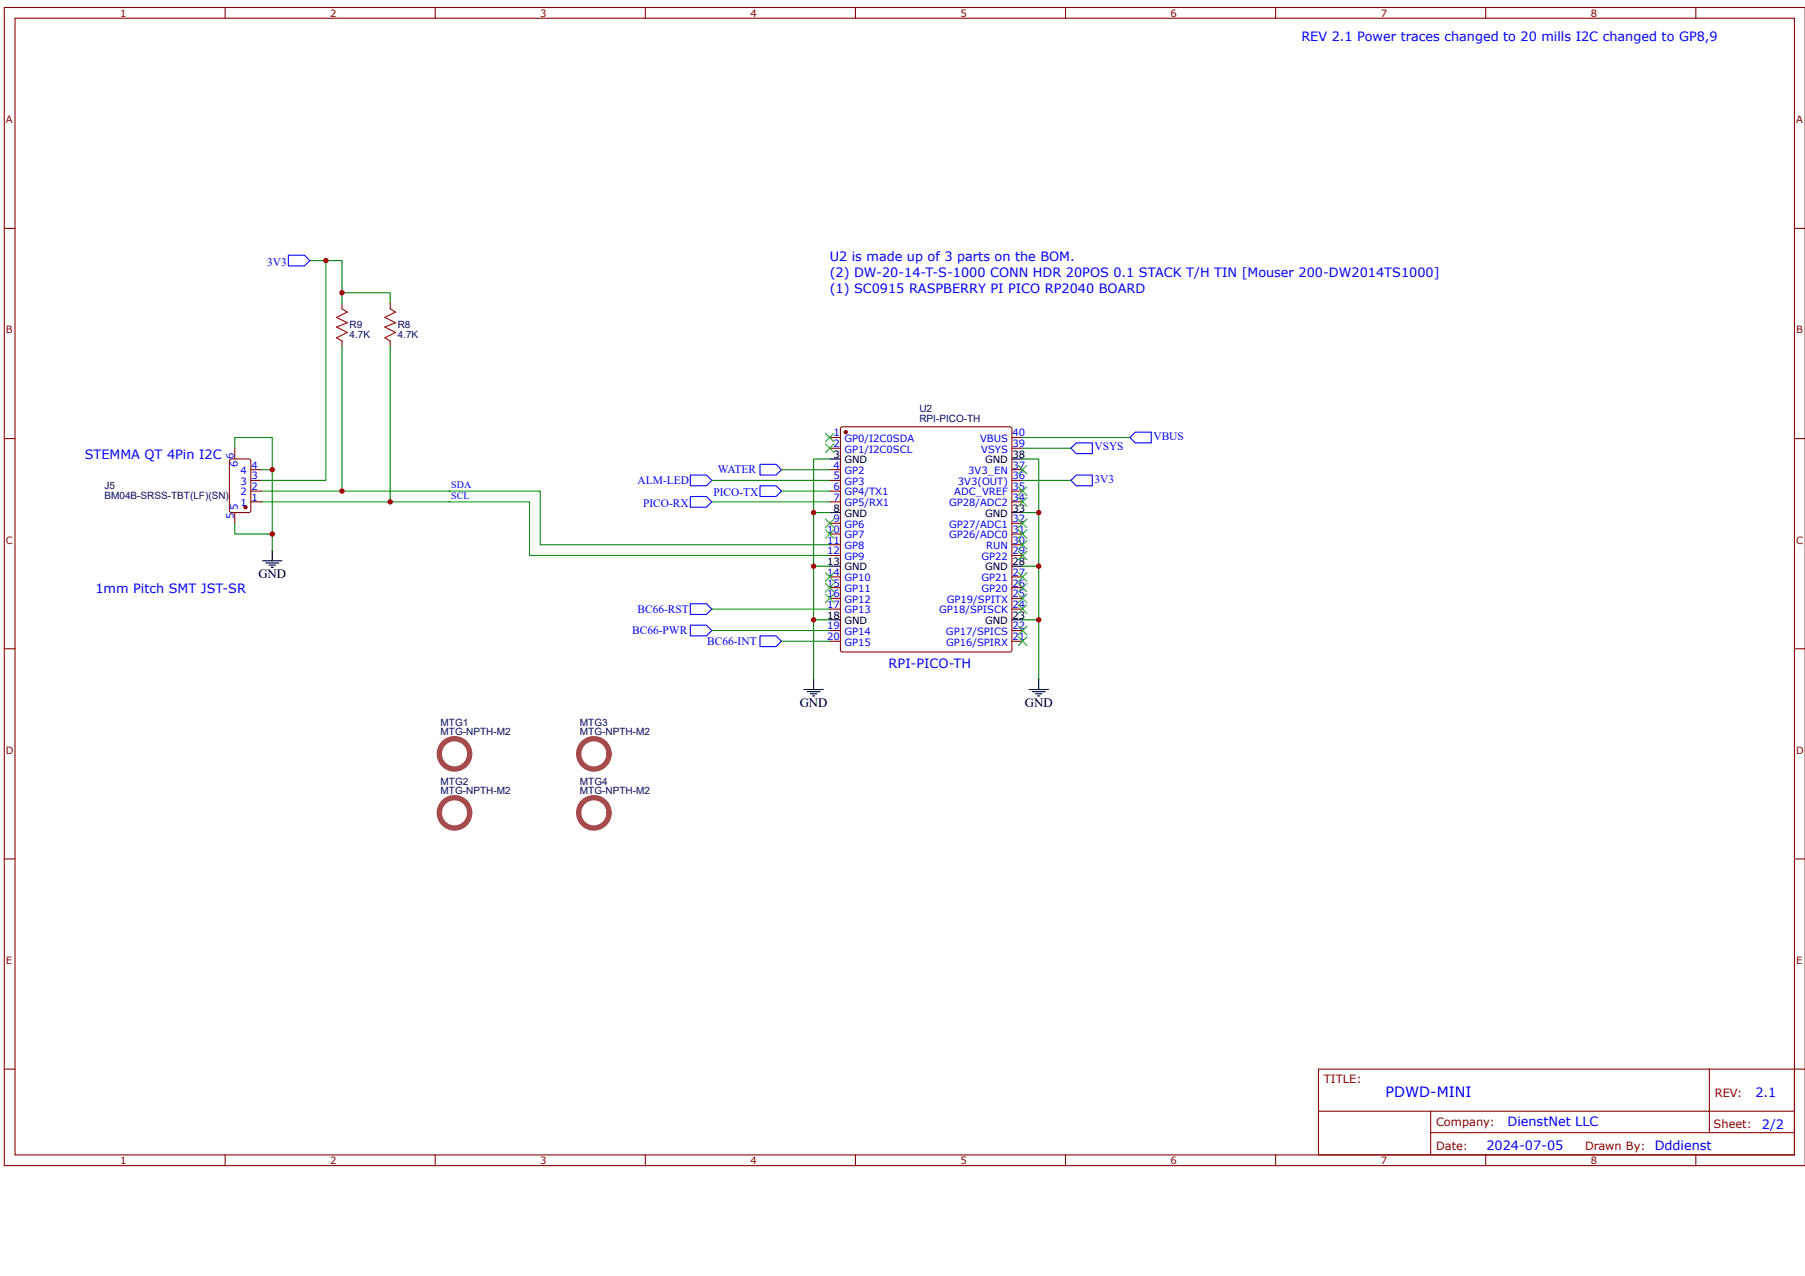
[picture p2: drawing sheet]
<svg xmlns="http://www.w3.org/2000/svg" width="297mm" height="210mm" viewBox="0 0 297 210" stroke-linecap="round" stroke-linejoin="round" font-family="sans-serif">
<g fill="none" stroke="#800" stroke-width=".18">
<path d="M.7 1.2h296.3v190.5h-296.3zM2.5 3h292.8v187h-292.8zM37 1.2v1.8M71.6 1.2v1.8M106.2 1.2v1.8M140.8 1.2v1.8M175.3 1.2v1.8M209.9 1.2v1.8M244.5 1.2v1.8M279 1.2v1.8M.7 37.6h1.8M295.3 37.6h1.7"/>
<path d="M.7 72.1h1.8M138.4 70.3l.2-.1h27.6l.3 .2v36.5l-.1 .3h-27.8l-.3-.1v-36.5zM295.3 72.1h1.7M.7 106.7h1.8M295.3 106.7h1.7M.7 141.3h1.8M295.3 141.3h1.7M.7 175.9h1.8M217 175.9h78.3v14.1h-78.3zM281.3 175.9v10.4M295.3 175.9h1.7M37 190v1.7"/>
<path d="M71.6 190v1.7M106.2 190v1.7M140.8 190v1.7M175.3 190v1.7M209.9 190v1.7M217 182.8h78.2M235.4 186.3h59.8M235.4 182.8v7M244.5 190v1.7M279 190v1.7"/>
</g>
<circle cx="139.2" cy="71.1" r=".26" fill="#800"/>
<g fill="none" stroke="#800" stroke-width=".18">
<path d="M56.3 49.9v.9M56.3 56.1v.9M64.2 49.9v.9M64.2 56.1v.9M37.9 75.6l.2-.1h2.8l.3 .2 .1 8.3-.2 .3h-3l-.3-.2-.1-8.3zM136.5 72h1.8M136.5 73.7h1.8M136.5 77.3h1.8M136.5 79h1.8M166.5 72h1.8M166.5 73.7h1.8M166.5 77.3h1.8"/>
<path d="M166.5 79h1.8M136.5 80.8h1.8M136.5 82.6h1.8M136.5 86.1h1.8M136.5 87.8h1.8M136.5 89.6h1.8M136.5 91.4h1.8M136.5 94.9h1.8M136.5 96.7h1.8M136.5 98.4h1.8M166.5 80.8h1.8M166.5 82.6h1.8"/>
<path d="M166.5 86.1h1.8M166.5 87.8h1.8M166.5 89.6h1.8M166.5 91.4h1.8M166.5 94.9h1.8M166.5 96.7h1.8M166.5 98.4h1.8M136.5 100.2h1.8M136.5 103.7h1.8M136.5 105.5h1.8M166.5 100.2h1.8M166.5 103.7h1.8"/>
<path d="M166.5 105.5h1.8"/>
<circle cx="139.2" cy="71.1" r=".26"/>
</g>
<g fill="none" stroke="#000" stroke-width=".18">
<path d="M136.5 75.5h1.8M166.5 75.5h1.8M136.5 84.3h1.8M136.5 93.1h1.8M166.5 84.3h1.8M166.5 93.1h1.8M132.3 113.4h3.2M132.8 113.8h2.1M133.3 114.1h1.1M133.7 114.5h.4M133.9 111.7v1.7M136.5 102h1.8"/>
<path d="M166.5 102h1.8M169.3 113.4h3.2M169.9 113.8h2.1M170.4 114.1h1M170.7 114.5h.4M170.9 111.7v1.7"/>
</g>
<path d="M113.6 78.1h2.6l.9 .9-.9 .9h-2.6zM125.1 79.9h2.6l.9 .9-.9 .9h-2.6zM125.1 76.4h2.6l.9 .9-.9 .8h-2.6zM176.2 73.7l.9-.9h2.6v1.8h-2.6zM176.2 79l.9-.9h2.6v1.8h-2.6zM185.9 72l.9-.9h2.6v1.7h-2.6zM113.6 81.7h2.6l.9 .9-.9 .8h-2.6zM113.6 99.3h2.6l.9 .9-.9 .9h-2.6zM113.6 102.8h2.6l.9 .9-.9 .9h-2.6zM125.1 104.6h2.6l.9 .9-.9 .9h-2.6z" fill="none" stroke="#00f" stroke-width=".18"/>
<g fill="none" stroke="#080" stroke-width=".18">
<path d="M51 42.9h5.3v7M56.3 48.2h7.9v1.7M117.1 79h19.4M128.6 77.3h7.9M136.5 75.5h-2.6v36.2M168.3 75.5h2.6v36.2M168.3 73.7h7.9M168.3 72h17.6M168.3 79h7.9M43 80.8h45.9v8.8h47.6M43 82.6h44.1v8.8h49.4M133.9 84.3h2.6"/>
<path d="M133.9 93.1h2.6M168.3 84.3h2.6M168.3 93.1h2.6M117.1 100.2h19.4M117.1 103.7h19.4M128.6 105.5h7.9M133.9 102h2.6M168.3 102h2.6"/>
</g>
<path d="M56.3 50.8l.8 .5-1.7 .9 1.7 .9-1.7 .7 1.7 .9-1.7 .9 .9 .5M64.2 50.8l.9 .5-1.8 .9 1.8 .9-1.8 .7 1.8 .9-1.8 .9 .9 .5" fill="none" stroke="#a00000" stroke-width=".18"/>
<circle cx="40.4" cy="83.4" r=".26" fill="#800"/>
<g fill="none" stroke="#800" stroke-width=".18">
<path d="M38.6 73.7v1.8M41.3 79h1.7M41.3 77.3h1.7M38.6 84.3v1.8M41.3 82.6h1.7M41.3 80.8h1.7"/>
<circle cx="40.4" cy="83.4" r=".26"/>
</g>
<path d="M47.4 42h2.7l.9 .9-.9 .8h-2.7z" fill="none" stroke="#00f" stroke-width=".18"/>
<path d="M53.6 42.9v36.1h-10.6M56.3 57v23.8M64.2 57v25.6M38.6 73.7v-1.7h6.2v5.3h-1.8M44.8 77.3v10.5h-6.2v-1.7M44.8 87.8v2.7M117.1 82.6h19.4M128.6 80.8h7.9" fill="none" stroke="#080" stroke-width=".18"/>
<path d="M43.2 92.3h3.2M43.7 92.6h2.2M44.3 93h1M44.6 93.3h.4M44.8 90.5v1.8" fill="none" stroke="#000" stroke-width=".18"/>
<g fill="#000">
<path d="M135.8 71.3l1.4 1.4zM137.2 71.3l-1.4 1.4z"/>
<path d="M135.8 73l1.4 1.4zM137.2 73l-1.4 1.4z"/>
<path d="M167.6 76.6l1.4 1.4zM169 76.6l-1.4 1.4z"/>
<path d="M73.9 80.6v.4zM73.7 80.8h.4z"/>
<path d="M73.9 82.4v.3zM73.7 82.6h.4z"/>
<path d="M135.8 85.4l1.4 1.4zM137.2 85.4l-1.4 1.4z"/>
<path d="M135.8 87.1l1.4 1.4zM137.2 87.1l-1.4 1.4z"/>
<path d="M135.8 94.2l1.4 1.4zM137.2 94.2l-1.4 1.4z"/>
<path d="M135.8 96l1.4 1.4zM137.2 96l-1.4 1.4z"/>
<path d="M135.8 97.7l1.4 1.4zM137.2 97.7l-1.4 1.4z"/>
<path d="M167.6 99.5l1.4 1.4zM169 99.5l-1.4 1.4z"/>
<path d="M167.6 97.7l1.4 1.4zM169 97.7l-1.4 1.4z"/>
<path d="M167.6 96l1.4 1.4zM169 96l-1.4 1.4z"/>
<path d="M167.6 94.2l1.4 1.4zM169 94.2l-1.4 1.4z"/>
<path d="M167.6 90.7l1.4 1.4zM169 90.7l-1.4 1.4z"/>
<path d="M167.6 88.9l1.4 1.4zM169 88.9l-1.4 1.4z"/>
<path d="M167.6 87.1l1.4 1.4zM169 87.1l-1.4 1.4z"/>
<path d="M167.6 85.4l1.4 1.4zM169 85.4l-1.4 1.4z"/>
<path d="M167.6 81.8l1.4 1.5zM169 81.8l-1.4 1.5z"/>
<path d="M167.6 80.1l1.4 1.4zM169 80.1l-1.4 1.4z"/>
<path d="M167.6 104.8l1.4 1.4zM169 104.8l-1.4 1.4z"/>
<path d="M167.6 103l1.4 1.4zM169 103l-1.4 1.4z"/>
</g>
<g fill="none" stroke="#3c3" stroke-width=".18">
<path d="M135.8 71.3l1.4 1.4M135.8 73l1.4 1.4M137.2 71.3l-1.4 1.4M137.2 73l-1.4 1.4M167.6 76.6l1.4 1.4M169 76.6l-1.4 1.4M135.8 85.4l1.4 1.4M135.8 87.1l1.4 1.4M135.8 94.2l1.4 1.4M135.8 96l1.4 1.4M135.8 97.7l1.4 1.4M137.2 85.4l-1.4 1.4"/>
<path d="M137.2 87.1l-1.4 1.4M137.2 94.2l-1.4 1.4M137.2 96l-1.4 1.4M137.2 97.7l-1.4 1.4M167.6 99.5l1.4 1.4M167.6 97.7l1.4 1.4M167.6 96l1.4 1.4M167.6 94.2l1.4 1.4M167.6 90.7l1.4 1.4M167.6 88.9l1.4 1.4M167.6 87.1l1.4 1.4M167.6 85.4l1.4 1.4"/>
<path d="M167.6 81.8l1.4 1.5M167.6 80.1l1.4 1.4M169 99.5l-1.4 1.4M169 97.7l-1.4 1.4M169 96l-1.4 1.4M169 94.2l-1.4 1.4M169 90.7l-1.4 1.4M169 88.9l-1.4 1.4M169 87.1l-1.4 1.4M169 85.4l-1.4 1.4M169 81.8l-1.4 1.5M169 80.1l-1.4 1.4"/>
<path d="M167.6 104.8l1.4 1.4M167.6 103l1.4 1.4M169 104.8l-1.4 1.4M169 103l-1.4 1.4"/>
</g>
<g fill="none" stroke="#a54b4b" stroke-width=".88">
<circle cx="74.8" cy="133.7" r="2.49"/>
<circle cx="74.8" cy="124" r="2.49"/>
<circle cx="97.7" cy="133.7" r="2.49"/>
<circle cx="97.7" cy="124" r="2.49"/>
</g>
<g fill="#c00">
<circle cx="133.9" cy="84.3" r=".44"/>
<circle cx="133.9" cy="93.1" r=".44"/>
<circle cx="133.9" cy="102" r=".44"/>
<circle cx="170.9" cy="84.3" r=".44"/>
<circle cx="170.9" cy="93.1" r=".44"/>
<circle cx="170.9" cy="102" r=".44"/>
<circle cx="56.3" cy="48.2" r=".44"/>
<circle cx="53.6" cy="42.9" r=".44"/>
<circle cx="44.8" cy="77.3" r=".44"/>
<circle cx="56.3" cy="80.8" r=".44"/>
<circle cx="64.2" cy="82.5" r=".44"/>
<circle cx="44.8" cy="87.8" r=".44"/>
</g>
<text font-size="2.4" fill="#00f" x="228" y="180.4">PDWD-MINI</text>
<g font-size="2.1" fill="#00f">
<text x="214.1" y="6.7">REV 2.1 Power traces changed to 20 mills I2C changed to GP8,9</text>
<text x="136.5" y="42.9">U2 is made up of 3 parts on the BOM.</text>
<text x="136.5" y="45.5">(2) DW-20-14-T-S-1000 CONN HDR 20POS 0.1 STACK T/H TIN [Mouser 200-DW2014TS1000]</text>
<text x="136.5" y="48.2">(1) SC0915 RASPBERRY PI PICO RP2040 BOARD</text>
<text x="13.9" y="75.5">STEMMA QT 4Pin I2C</text>
<text x="15.7" y="97.5">1mm Pitch SMT JST-SR</text>
<text x="146.2" y="109.9">RPI-PICO-TH</text>
<text x="248" y="185.3">DienstNet LLC</text>
<text x="288.9" y="180.5">2.1</text>
<text x="289.9" y="185.6">2/2</text>
<text x="244.6" y="189.2">2024-07-05</text>
<text x="272.3" y="189.1">Dddienst</text>
</g>
<g font-size="2.1">
<text x="42.5" y="95.1">GND</text>
<text x="131.6" y="116.2">GND</text>
<text x="168.6" y="116.2">GND</text>
</g>
<g font-size="1.9" fill="#00f">
<text x="43.9" y="43.7">3V3</text>
<text x="118.1" y="77.9">WATER</text>
<text x="180.1" y="74.1">VSYS</text>
<text x="189.8" y="72.3">VBUS</text>
<text x="104.9" y="79.6">ALM-LED</text>
<text x="105.8" y="83.4">PICO-RX</text>
<text x="117.4" y="81.7">PICO-TX</text>
<text x="180.1" y="79.4">3V3</text>
<text x="104.9" y="100.8">BC66-RST</text>
<text x="104" y="104.3">BC66-PWR</text>
<text x="116.4" y="106.1">BC66-INT</text>
</g>
<g font-size="1.9" fill="#800">
<text x="217.8" y="178.2">TITLE:</text>
<text x="236.3" y="185.3">Company:</text>
<text x="282" y="185.6">Sheet:</text>
<text x="282.2" y="180.5">REV:</text>
<text x="236.3" y="189.1">Date:</text>
<text x="260.8" y="189.1">Drawn By:</text>
</g>
<g font-size="1.6" fill="#800">
<text x="19.8" y="2.7">1</text>
<text x="54.3" y="2.7">2</text>
<text x="88.9" y="2.7">3</text>
<text x="123.5" y="2.7">4</text>
<text x="158" y="2.7">5</text>
<text x="192.6" y="2.7">6</text>
<text x="227.2" y="2.7">7</text>
<text x="261.8" y="2.7">8</text>
<text x="1" y="20.3">A</text>
<text x="295.5" y="20.3">A</text>
<text x="1" y="54.9">B</text>
<text x="295.5" y="54.9">B</text>
<text x="1" y="89.4">C</text>
<text x="295.5" y="89.4">C</text>
<text x="1" y="124">D</text>
<text x="295.5" y="124">D</text>
<text x="1" y="158.6">E</text>
<text x="295.5" y="158.6">E</text>
<text x="19.8" y="191.5">1</text>
<text x="54.3" y="191.5">2</text>
<text x="88.9" y="191.5">3</text>
<text x="123.5" y="191.5">4</text>
<text x="158" y="191.5">5</text>
<text x="192.6" y="191.5">6</text>
<text x="227.2" y="191.5">7</text>
<text x="261.8" y="191.5">8</text>
</g>
<g font-size="1.6" fill="#000080">
<text x="57.5" y="54">R9</text>
<text x="65.4" y="54">R8</text>
<text x="57.5" y="55.6">4.7K</text>
<text x="65.4" y="55.6">4.7K</text>
<text x="151.3" y="69.4">RPI-PICO-TH</text>
<text x="151.3" y="67.7">U2</text>
<text x="17.2" y="82.1">BM04B-SRSS-TBT(LF)(SN)</text>
<text x="17.2" y="80.5">J5</text>
<text x="72.5" y="119.4">MTG1</text>
<text x="95.4" y="119.4">MTG3</text>
<text x="72.5" y="121">MTG-NPTH-M2</text>
<text x="95.4" y="121">MTG-NPTH-M2</text>
<text x="72.5" y="130.7">MTG-NPTH-M2</text>
<text x="72.5" y="129.1">MTG2</text>
<text x="95.4" y="130.7">MTG-NPTH-M2</text>
<text x="95.4" y="129.1">MTG4</text>
</g>
<g font-size="1.6" fill="#00f">
<text x="137.2" y="71.8">1</text>
<text x="166.6" y="71.8">40</text>
<text x="38.5" y="75.5" transform="rotate(-90 38.5 75.5)">6</text>
<text x="39.2" y="76.9" transform="rotate(-90 39.2 76.9)">6</text>
<text x="39.6" y="78">4</text>
<text x="41.4" y="77.1">4</text>
<text x="137.2" y="73.6">2</text>
<text x="137.2" y="77.1">4</text>
<text x="138.9" y="72.7">GP0/I2C0SDA</text>
<text x="138.9" y="74.4">GP1/I2C0SCL</text>
<text x="138.9" y="78">GP2</text>
<text x="159.3" y="78">3V3_EN</text>
<text x="161.3" y="72.7">VBUS</text>
<text x="161.5" y="74.4">VSYS</text>
<text x="166.6" y="77.1">37</text>
<text x="166.6" y="73.6">39</text>
<text x="39.2" y="84" transform="rotate(-90 39.2 84)">5</text>
<text x="39.6" y="83.3">1</text>
<text x="39.6" y="81.5">2</text>
<text x="39.6" y="79.7">3</text>
<text x="41.4" y="82.4">1</text>
<text x="41.4" y="80.6">2</text>
<text x="41.4" y="78.8">3</text>
<text x="74.3" y="80.3">SDA</text>
<text x="74.3" y="82.1">SCL</text>
<text x="137.2" y="78.8">5</text>
<text x="137.2" y="80.6">6</text>
<text x="137.2" y="82.4">7</text>
<text x="138.9" y="79.7">GP3</text>
<text x="138.9" y="81.5">GP4/TX1</text>
<text x="138.9" y="83.3">GP5/RX1</text>
<text x="156.2" y="83.3">GP28/ADC2</text>
<text x="157" y="81.5">ADC_VREF</text>
<text x="157.6" y="79.7">3V3(OUT)</text>
<text x="166.6" y="82.4">34</text>
<text x="166.6" y="80.6">35</text>
<text x="166.6" y="78.8">36</text>
<text x="38.5" y="85.4" transform="rotate(-90 38.5 85.4)">5</text>
<text x="136.1" y="87.7">10</text>
<text x="136.1" y="89.4">11</text>
<text x="137.2" y="85.9">9</text>
<text x="138.9" y="86.8">GP6</text>
<text x="138.9" y="88.5">GP7</text>
<text x="156.2" y="88.5">GP26/ADC0</text>
<text x="156.2" y="86.8">GP27/ADC1</text>
<text x="166.6" y="89.4">30</text>
<text x="166.6" y="87.7">31</text>
<text x="166.6" y="85.9">32</text>
<text x="136.1" y="91.2">12</text>
<text x="136.1" y="94.7">14</text>
<text x="138.9" y="90.3">GP8</text>
<text x="138.9" y="92.1">GP9</text>
<text x="138.9" y="95.6">GP10</text>
<text x="161.5" y="95.6">GP21</text>
<text x="161.5" y="92.1">GP22</text>
<text x="162.3" y="90.3">RUN</text>
<text x="166.6" y="94.7">27</text>
<text x="166.6" y="91.2">29</text>
<text x="136.1" y="96.5">15</text>
<text x="136.1" y="98.2">16</text>
<text x="136.1" y="100">17</text>
<text x="138.9" y="97.4">GP11</text>
<text x="138.9" y="99.1">GP12</text>
<text x="138.9" y="100.9">GP13</text>
<text x="154.5" y="100.9">GP18/SPISCK</text>
<text x="155.8" y="99.1">GP19/SPITX</text>
<text x="161.5" y="97.4">GP20</text>
<text x="166.6" y="100">24</text>
<text x="166.6" y="98.2">25</text>
<text x="166.6" y="96.5">26</text>
<text x="136.1" y="103.5">19</text>
<text x="136.1" y="105.3">20</text>
<text x="138.9" y="104.4">GP14</text>
<text x="138.9" y="106.2">GP15</text>
<text x="155.7" y="104.4">GP17/SPICS</text>
<text x="155.7" y="106.2">GP16/SPIRX</text>
<text x="166.6" y="105.3">21</text>
<text x="166.6" y="103.5">22</text>
</g>
<g font-size="1.6">
<text x="137.2" y="75.3">3</text>
<text x="138.9" y="76.2">GND</text>
<text x="162.1" y="76.2">GND</text>
<text x="166.6" y="75.3">38</text>
<text x="137.2" y="84.1">8</text>
<text x="138.9" y="85">GND</text>
<text x="162.1" y="85">GND</text>
<text x="166.6" y="84.1">33</text>
<text x="136.1" y="93">13</text>
<text x="138.9" y="93.8">GND</text>
<text x="162.1" y="93.8">GND</text>
<text x="166.6" y="93">28</text>
<text x="136.1" y="101.8">18</text>
<text x="166.6" y="101.8">23</text>
<text x="138.9" y="102.7">GND</text>
<text x="162.1" y="102.7">GND</text>
</g>
</svg>
